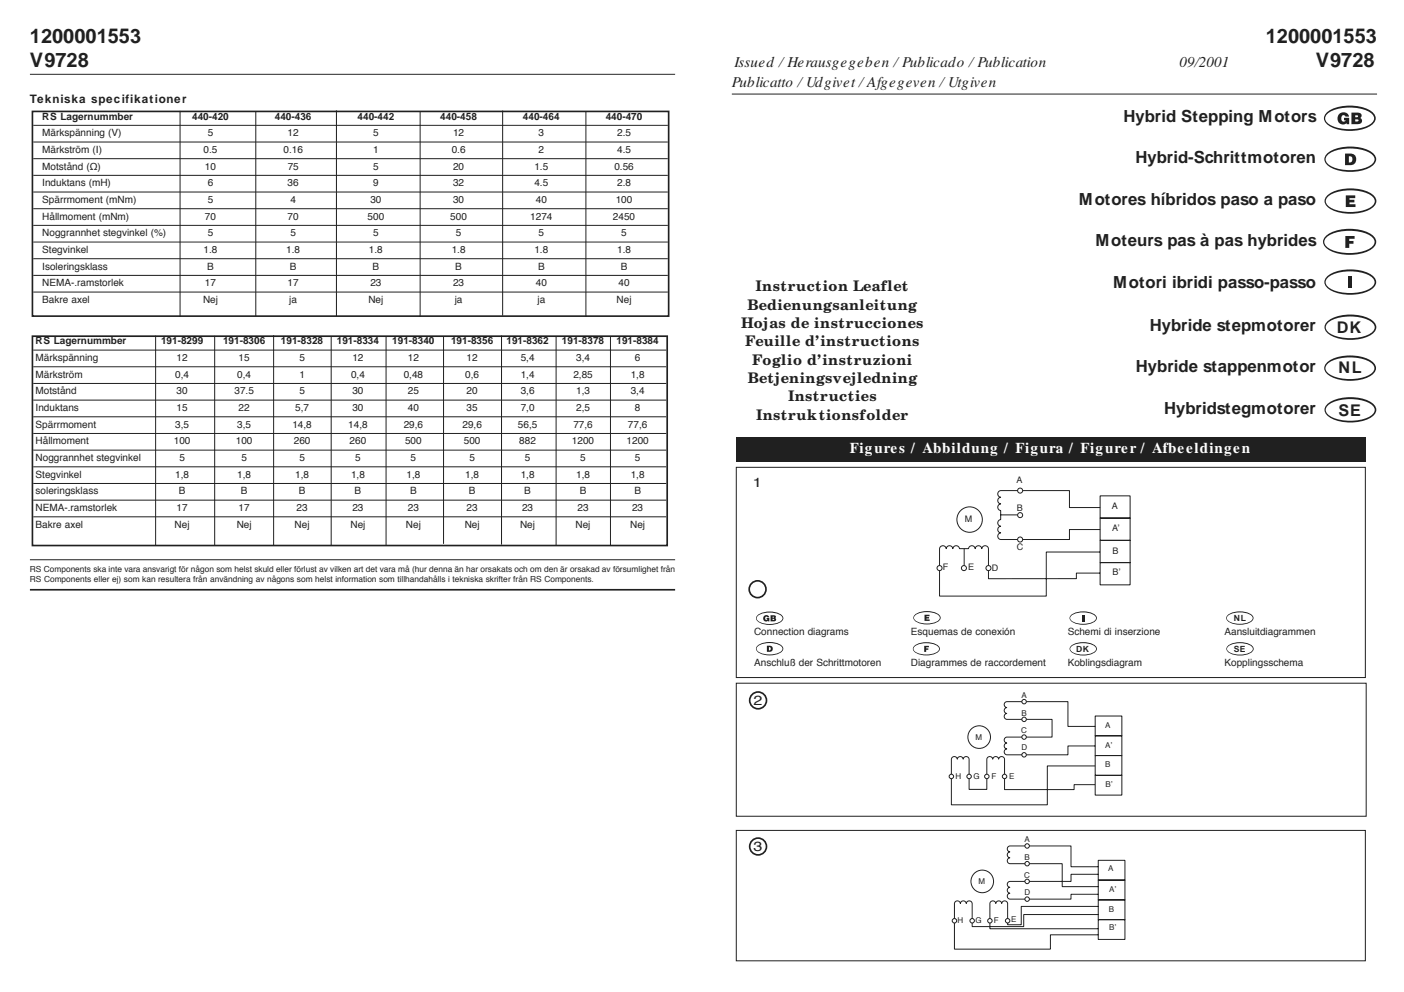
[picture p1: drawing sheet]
<svg xmlns="http://www.w3.org/2000/svg" width="297mm" height="210mm" viewBox="0 0 297 210" stroke-linecap="round" stroke-linejoin="round" font-family="sans-serif">
<g fill="none" stroke="#231f20" stroke-width=".21">
<path d="M6.3 15.7h136.5M154.8 19.9h136.5M7 26.5h134.3M7 30h134.3M7 33.6h134.3M7 37.1h134.3M7 40.6h134.3M7 44.2h134.3M7 47.7h134.3M7 51.2h134.3M7 54.7h134.3M7 58.3h134.3"/>
<path d="M7 74.1h134M7 77.6h134M7 61.8h134.3M7 81.1h134M7 84.7h134M7 88.2h134M7 91.7h134M7 95.2h134M7 98.8h134M6.3 118.4h136.5M7 102.3h134M7 105.8h134"/>
<path d="M7 109.4h134M232.4 194.6h5.6v4.2h-5.6zM232.4 190.4h5.6v4.2h-5.6zM232.4 186.2h5.6v4.2h-5.6zM232.4 182h5.6v4.2h-5.6zM232.4 193.5h-15.8v2.6h-10.9v-4.9a.63 .63 0 0 0-.6-.6 .63 .63 0 0 0-.7 .6 .63 .63 0 0 0-.6-.6 .63 .63 0 0 0-.6 .6 .63 .63 0 0 0-.6-.6 .63 .63 0 0 0-.7 .6v9.6h20.3v-3h10.2M232.4 191.8h-16.3v3.9h-2.9v-4.5a.63 .63 0 0 0-.6-.6 .63 .63 0 0 0-.7 .6 .63 .63 0 0 0-.6-.6 .63 .63 0 0 0-.6 .6 .63 .63 0 0 0-.6-.6 .63 .63 0 0 0-.7 .6v5.3h23M232.4 183.4h-5.8v-4.4h-12.9a.63 .63 0 0 0-.6 .6 .63 .63 0 0 0 .6 .7 .63 .63 0 0 0-.6 .6 .63 .63 0 0 0 .6 .6 .63 .63 0 0 0-.6 .6 .63 .63 0 0 0 .6 .7h11v4.8h7.7M232.4 185h-5.8v1.5h-12.9a.63 .63 0 0 0-.6 .6 .63 .63 0 0 0 .6 .7 .63 .63 0 0 0-.6 .6 .63 .63 0 0 0 .6 .6 .63 .63 0 0 0-.6 .6 .63 .63 0 0 0 .6 .7h12.9v-1.1h5.8"/>
</g>
<path d="M6.9 23.6h134.6v43.3h-134.6zM6.9 71.1h134.3v44.3h-134.3zM6.3 124.8h136.5" fill="none" stroke="#231f20" stroke-width=".35"/>
<circle cx="217.3" cy="190.3" r=".47" fill="#fff"/>
<circle cx="217.3" cy="190.3" r=".47" fill="none" stroke="#231f20" stroke-width=".21"/>
<circle cx="217.3" cy="186.5" r=".47" fill="#fff"/>
<circle cx="217.3" cy="186.5" r=".47" fill="none" stroke="#231f20" stroke-width=".21"/>
<circle cx="217.3" cy="182.8" r=".47" fill="#fff"/>
<circle cx="217.3" cy="182.8" r=".47" fill="none" stroke="#231f20" stroke-width=".21"/>
<circle cx="217.3" cy="179" r=".47" fill="#fff"/>
<circle cx="217.3" cy="179" r=".47" fill="none" stroke="#231f20" stroke-width=".21"/>
<circle cx="201.9" cy="194.8" r=".47" fill="#fff"/>
<circle cx="201.9" cy="194.8" r=".47" fill="none" stroke="#231f20" stroke-width=".21"/>
<circle cx="205.7" cy="194.8" r=".47" fill="#fff"/>
<circle cx="205.7" cy="194.8" r=".47" fill="none" stroke="#231f20" stroke-width=".21"/>
<circle cx="209.4" cy="194.8" r=".47" fill="#fff"/>
<circle cx="209.4" cy="194.8" r=".47" fill="none" stroke="#231f20" stroke-width=".21"/>
<circle cx="213.2" cy="194.8" r=".47" fill="#fff"/>
<circle cx="213.2" cy="194.8" r=".47" fill="none" stroke="#231f20" stroke-width=".21"/>
<circle cx="207.8" cy="186.5" r="2.39" fill="#fff"/>
<g fill="none" stroke="#231f20" stroke-width=".21">
<path d="M231.7 159.9h5.6v4.2h-5.6zM231.7 155.7h5.6v4.2h-5.6zM231.7 151.5h5.6v4.2h-5.6zM231.7 153.7h-5.8v-5.2h-12.9a.63 .63 0 0 0-.5 .6 .63 .63 0 0 0 .5 .6 .63 .63 0 0 0-.5 .6 .63 .63 0 0 0 .5 .7 .63 .63 0 0 0-.5 .6 .63 .63 0 0 0 .5 .6h9.6v3.8h-9.6a.63 .63 0 0 0-.5 .6 .63 .63 0 0 0 .5 .6 .63 .63 0 0 0-.5 .6 .63 .63 0 0 0 .5 .7 .63 .63 0 0 0-.5 .6 .63 .63 0 0 0 .5 .6h12.9v-1.9h5.8M155.8 175.7h133.1v27.6h-133.1zM231.7 164.1h5.6v4.1h-5.6z"/>
<circle cx="207.8" cy="186.5" r="2.39"/>
</g>
<circle cx="216.7" cy="159.7" r=".47" fill="#fff"/>
<circle cx="216.7" cy="159.7" r=".47" fill="none" stroke="#231f20" stroke-width=".21"/>
<circle cx="216.7" cy="156" r=".47" fill="#fff"/>
<circle cx="216.7" cy="156" r=".47" fill="none" stroke="#231f20" stroke-width=".21"/>
<circle cx="216.7" cy="152.2" r=".47" fill="#fff"/>
<circle cx="216.7" cy="152.2" r=".47" fill="none" stroke="#231f20" stroke-width=".21"/>
<circle cx="216.7" cy="148.5" r=".47" fill="#fff"/>
<g fill="none" stroke="#231f20" stroke-width=".21">
<path d="M231.7 162.1h-10.1v8.2h-20.3v-9.7a.63 .63 0 0 1 .6-.5 .63 .63 0 0 1 .6 .5 .63 .63 0 0 1 .7-.5 .63 .63 0 0 1 .6 .5 .63 .63 0 0 1 .6-.5 .63 .63 0 0 1 .6 .5v6.4h3.8v-6.4a.63 .63 0 0 1 .6-.5 .63 .63 0 0 1 .6 .5 .63 .63 0 0 1 .7-.5 .63 .63 0 0 1 .6 .5 .63 .63 0 0 1 .6-.5 .63 .63 0 0 1 .6 .5v6.5h14.7v-1.1h4.5"/>
<circle cx="216.7" cy="148.5" r=".47"/>
</g>
<circle cx="201.3" cy="164.3" r=".47" fill="#fff"/>
<circle cx="201.3" cy="164.3" r=".47" fill="none" stroke="#231f20" stroke-width=".21"/>
<circle cx="205" cy="164.3" r=".47" fill="#fff"/>
<circle cx="205" cy="164.3" r=".47" fill="none" stroke="#231f20" stroke-width=".21"/>
<circle cx="208.8" cy="164.3" r=".47" fill="#fff"/>
<circle cx="208.8" cy="164.3" r=".47" fill="none" stroke="#231f20" stroke-width=".21"/>
<circle cx="212.5" cy="164.3" r=".47" fill="#fff"/>
<circle cx="212.5" cy="164.3" r=".47" fill="none" stroke="#231f20" stroke-width=".21"/>
<circle cx="207.2" cy="156" r="2.39" fill="#fff"/>
<g fill="none" stroke="#231f20" stroke-width=".21">
<path d="M211.7 109h4.1M232.7 119h6.4v4.8h-6.4zM232.7 114.3h6.4v4.7h-6.4zM232.7 109.6h6.4v4.7h-6.4zM232.7 104.9h6.4v4.7h-6.4zM232.7 116.8h-11.3v9.3h-22.6v-10a.71 .71 0 0 1 .7-.6 .71 .71 0 0 1 .7 .6 .71 .71 0 0 1 .7-.6 .71 .71 0 0 1 .7 .6 .71 .71 0 0 1 .7-.6 .71 .71 0 0 1 .7 .6h1.9a.71 .71 0 0 1 .7-.6 .71 .71 0 0 1 .7 .6 .71 .71 0 0 1 .7-.6 .71 .71 0 0 1 .7 .6 .71 .71 0 0 1 .7-.6 .71 .71 0 0 1 .7 .6v6.4l18.6-.1v-1.1h5M232.7 107.4h-6.4v-3.6h-14.6a.71 .71 0 0 0-.6 .7 .71 .71 0 0 0 .6 .7 .71 .71 0 0 0-.6 .7 .71 .71 0 0 0 .6 .7 .71 .71 0 0 0-.6 .7 .71 .71 0 0 0 .6 .7v1.9a.71 .71 0 0 0-.6 .7 .71 .71 0 0 0 .6 .7 .71 .71 0 0 0-.6 .8 .71 .71 0 0 0 .6 .7 .71 .71 0 0 0-.6 .7 .71 .71 0 0 0 .6 .7h14.6v-2.2h6.4M155.8 144.6h133.2v28.1h-133.2z"/>
<circle cx="207.2" cy="156" r="2.39"/>
</g>
<circle cx="215.8" cy="114.2" r=".53" fill="#fff"/>
<circle cx="215.8" cy="114.2" r=".53" fill="none" stroke="#231f20" stroke-width=".21"/>
<circle cx="215.8" cy="103.8" r=".53" fill="#fff"/>
<circle cx="215.8" cy="103.8" r=".53" fill="none" stroke="#231f20" stroke-width=".21"/>
<circle cx="205.1" cy="109.9" r="2.69" fill="#fff"/>
<circle cx="205.1" cy="109.9" r="2.69" fill="none" stroke="#231f20" stroke-width=".21"/>
<circle cx="215.8" cy="109" r=".53" fill="#fff"/>
<g fill="none" stroke="#231f20" stroke-width=".21">
<path d="M204 116.1v4.1"/>
<circle cx="215.8" cy="109" r=".53"/>
</g>
<circle cx="198.8" cy="120.2" r=".53" fill="#fff"/>
<circle cx="198.8" cy="120.2" r=".53" fill="none" stroke="#231f20" stroke-width=".21"/>
<circle cx="209.1" cy="120.2" r=".53" fill="#fff"/>
<circle cx="209.1" cy="120.2" r=".53" fill="none" stroke="#231f20" stroke-width=".21"/>
<circle cx="203.9" cy="120.2" r=".53" fill="#fff"/>
<g fill="none" stroke="#231f20" stroke-width=".21">
<path d="M155.8 98.9h133.1v44.5h-133.1z"/>
<circle cx="203.9" cy="120.2" r=".53"/>
</g>
<path d="M155.7 92.6h133.1v5.1h-133.1z" fill="#231f20"/>
<path d="M279.8 22h11.5v6h-11.5z" fill="#fff"/>
<path d="M280.8 23.7a9.1 9.1 0 0 1 9.5 0 1.71 1.71 0 0 1 .7 1.7 1.71 1.71 0 0 1-1.2 1.3 9.4 9.4 0 0 1-9-.3 1.6 1.6 0 0 1 0-2.7z" fill="#231f20"/>
<path d="M280.8 24.2a8.7 8.7 0 0 1 7.6-1.1 2.84 2.84 0 0 1 2.3 1.9 2.08 2.08 0 0 1-1.5 1.7 9.9 9.9 0 0 1-8-.4 1.34 1.34 0 0 1-.4-2.1z" fill="#fff"/>
<path d="M283.5 24a1.23 1.23 0 0 1 1.9 .7h-.7a.43 .43 0 0 0-.5-.3 .43 .43 0 0 0-.4 .4v.3a.5 .5 0 0 0 .3 .6 .5 .5 0 0 0 .6-.2h-.4v-.6h1.1v1.4h-.5v-.3a1.23 1.23 0 0 1-1.7 0 1.23 1.23 0 0 1 0-1.7z" fill="#231f20"/>
<path d="M286.7 25.3h.7v.3l-.7 .1zM286.7 24.4h.5l.1 .2v.2h-.6zM285.9 23.8v2.5a2.11 2.11 0 0 0 2.2-.4 .62 .62 0 0 0-.3-.9 .6 .6 0 0 0 .3-.7 .6 .6 0 0 0-.6-.4z" fill-rule="evenodd" fill="#231f20"/>
<g fill="#fff">
<path d="M198.8 21.2h80v7.5h-80z"/>
<path d="M279.8 30.6h11.5v6h-11.5z"/>
</g>
<path d="M280.9 32.3a9.1 9.1 0 0 1 9.5 0 1.72 1.72 0 0 1 .7 1.8 1.72 1.72 0 0 1-1.2 1.3 9.4 9.4 0 0 1-9-.4 1.6 1.6 0 0 1 0-2.7z" fill="#231f20"/>
<path d="M280.9 32.8a8.7 8.7 0 0 1 7.6-1 2.84 2.84 0 0 1 2.3 1.9 2.08 2.08 0 0 1-1.5 1.6 10 10 0 0 1-8-.3 1.34 1.34 0 0 1-.4-2.2z" fill="#fff"/>
<path d="M285.4 33.1a.66 .66 0 0 1 .7 .6 .66 .66 0 0 1-.7 .7zM284.6 32.5v2.4a1.85 1.85 0 0 0 2.3-.7 1.18 1.18 0 0 0-1.3-1.7z" fill-rule="evenodd" fill="#231f20"/>
<path d="M279.8 39.5h11.5v6h-11.5z" fill="#fff"/>
<path d="M281 41.2a9.1 9.1 0 0 1 9.4 0 1.72 1.72 0 0 1 .8 1.7 1.72 1.72 0 0 1-1.3 1.4 9.4 9.4 0 0 1-8.9-.4 1.6 1.6 0 0 1 0-2.7z" fill="#231f20"/>
<path d="M280.9 41.7a8.7 8.7 0 0 1 7.7-1 2.84 2.84 0 0 1 2.3 1.9 2.08 2.08 0 0 1-1.6 1.6 10 10 0 0 1-7.9-.4 1.34 1.34 0 0 1-.5-2.1z" fill="#fff"/>
<path d="M284.7 41.3h2v.6h-1.2v.4h1v.5h-1v.4h1.3v.6h-2.1z" fill="#231f20"/>
<path d="M279.8 48.1h11.5v6h-11.5z" fill="#fff"/>
<path d="M280.7 49.8a9.3 9.3 0 0 1 9.7 0 1.64 1.64 0 0 1 0 2.8 9.3 9.3 0 0 1-9.7 0 1.64 1.64 0 0 1 0-2.8z" fill="#231f20"/>
<path d="M280.6 50.3a9 9 0 0 1 7.9-1.1 2.92 2.92 0 0 1 2.3 2 2.14 2.14 0 0 1-1.5 1.7 10.2 10.2 0 0 1-8.2-.4 1.37 1.37 0 0 1-.5-2.2z" fill="#fff"/>
<path d="M284.6 49.9h2v.6h-1.1v.5h.9v.6h-.9v.9h-.9z" fill="#231f20"/>
<path d="M279.8 57h11.5v6h-11.5z" fill="#fff"/>
<path d="M280.9 58.3a9.1 9.1 0 0 1 9.5 0 1.72 1.72 0 0 1 .7 1.8 1.72 1.72 0 0 1-1.2 1.3 9.4 9.4 0 0 1-9-.4 1.6 1.6 0 0 1 0-2.7z" fill="#231f20"/>
<path d="M280.9 58.8a8.7 8.7 0 0 1 7.6-1 2.84 2.84 0 0 1 2.3 1.9 2.08 2.08 0 0 1-1.5 1.6 10 10 0 0 1-8-.3 1.34 1.34 0 0 1-.4-2.2z" fill="#fff"/>
<path d="M285.3 58.5h.8v2.4h-.8z" fill="#231f20"/>
<path d="M279.8 66.1h11.5v6h-11.5z" fill="#fff"/>
<path d="M281 67.9a9.1 9.1 0 0 1 9.4 0 1.72 1.72 0 0 1 .8 1.7 1.72 1.72 0 0 1-1.3 1.4 9.4 9.4 0 0 1-8.9-.4 1.6 1.6 0 0 1 0-2.7z" fill="#231f20"/>
<g fill="#fff">
<path d="M280.9 68.4a8.7 8.7 0 0 1 7.7-1 2.84 2.84 0 0 1 2.2 1.9 2.08 2.08 0 0 1-1.5 1.6 10 10 0 0 1-7.9-.4 1.34 1.34 0 0 1-.5-2.1z"/>
<path d="M279.8 74.8h11.5v6h-11.5z"/>
</g>
<path d="M280.9 76.5a9.1 9.1 0 0 1 9.5 0 1.72 1.72 0 0 1 .7 1.8 1.72 1.72 0 0 1-1.3 1.3 9.4 9.4 0 0 1-8.9-.3 1.6 1.6 0 0 1 0-2.8z" fill="#231f20"/>
<g fill="#fff">
<path d="M280.8 77a8.7 8.7 0 0 1 7.7-1 2.84 2.84 0 0 1 2.3 1.9 2.08 2.08 0 0 1-1.5 1.6 10 10 0 0 1-8-.3 1.34 1.34 0 0 1-.5-2.2z"/>
<path d="M279.8 83.6h11.5v6h-11.5z"/>
</g>
<path d="M281 85.4a9.1 9.1 0 0 1 9.4 0 1.72 1.72 0 0 1 .8 1.7 1.72 1.72 0 0 1-1.3 1.3 9.4 9.4 0 0 1-8.9-.3 1.6 1.6 0 0 1 0-2.7z" fill="#231f20"/>
<path d="M280.9 85.8a8.7 8.7 0 0 1 7.7-1 2.84 2.84 0 0 1 2.2 1.9 2.08 2.08 0 0 1-1.5 1.7 10 10 0 0 1-7.9-.4 1.34 1.34 0 0 1-.5-2.2z" fill="#fff"/>
<g fill="none" stroke="#231f20" stroke-width=".71" stroke-linecap="butt">
<circle cx="160.3" cy="124.7" r="1.95"/>
<circle cx="160.4" cy="148.2" r="1.96"/>
<circle cx="160.4" cy="179.1" r="1.96"/>
</g>
<path d="M259.4 135.6h5.9v3.3h-5.9z" fill="#fff"/>
<path d="M259.9 136.6a4.8 4.8 0 0 1 4.9 0 .95 .95 0 0 1 .4 1 .95 .95 0 0 1-.8 .7 4.4 4.4 0 0 1-4.8-.6l-.1-.4z" fill="#231f20"/>
<g fill="#fff">
<path d="M260 136.7a4.6 4.6 0 0 1 5 .3 .86 .86 0 0 1-.7 1.2 4.5 4.5 0 0 1-4.6-.6l-.1-.3z"/>
<path d="M259.4 129.2h5.9v3.2h-5.9z"/>
</g>
<path d="M259.8 130.1a4.8 4.8 0 0 1 5 0 .95 .95 0 0 1 .4 1 .95 .95 0 0 1-.8 .7 4.4 4.4 0 0 1-4.9-.6l-.1-.4z" fill="#231f20"/>
<g fill="#fff">
<path d="M259.9 130.2a4.6 4.6 0 0 1 5 .3 .86 .86 0 0 1-.7 1.1 4.5 4.5 0 0 1-4.5-.5l-.1-.3z"/>
<path d="M226.2 135.6h5.9v3.3h-5.9z"/>
</g>
<path d="M226.7 136.6a4.8 4.8 0 0 1 5 0 .95 .95 0 0 1 .3 1 .95 .95 0 0 1-.8 .7 4.4 4.4 0 0 1-4.8-.6l-.1-.4z" fill="#231f20"/>
<g fill="#fff">
<path d="M226.8 136.7a4.6 4.6 0 0 1 5 .3 .86 .86 0 0 1-.7 1.2 4.5 4.5 0 0 1-4.6-.6l-.1-.3z"/>
<path d="M226.2 129.2h5.9v3.2h-5.9z"/>
</g>
<path d="M226.7 130.1a4.8 4.8 0 0 1 5 0 .95 .95 0 0 1 .3 1 .95 .95 0 0 1-.8 .7 4.4 4.4 0 0 1-4.8-.6l-.1-.4z" fill="#231f20"/>
<path d="M226.8 130.2a4.6 4.6 0 0 1 5 .3 .86 .86 0 0 1-.7 1.1 4.5 4.5 0 0 1-4.6-.5l-.1-.3z" fill="#fff"/>
<g fill="#231f20">
<path d="M229 130.1h.4v1.3h-.4z"/>
<path d="M193.5 136.6a4.8 4.8 0 0 1 5 0 .94 .94 0 0 1 .3 1 .94 .94 0 0 1-.8 .7 4.4 4.4 0 0 1-4.8-.6l-.1-.4z"/>
</g>
<path d="M193.6 136.7a4.6 4.6 0 0 1 5 .3 .85 .85 0 0 1-.7 1.1 4.5 4.5 0 0 1-4.5-.5l-.1-.3z" fill="#fff"/>
<g fill="#231f20">
<path d="M195.5 136.7h1v.3h-.6v.2h.5v.3h-.5v.4h-.4z"/>
<path d="M193.6 130a4.8 4.8 0 0 1 5 0 .95 .95 0 0 1 .4 1 .95 .95 0 0 1-.8 .7 4.4 4.4 0 0 1-4.9-.6l-.1-.4z"/>
</g>
<path d="M193.7 130.1a4.6 4.6 0 0 1 5 .3 .86 .86 0 0 1-.7 1.2 4.5 4.5 0 0 1-4.5-.6l-.1-.3z" fill="#fff"/>
<g fill="#231f20">
<path d="M195.6 130.1h1.1v.3h-.7v.2h.6v.3h-.6v.2h.7v.3h-1.1z"/>
<path d="M160.3 136.5a4.8 4.8 0 0 1 5 0 .95 .95 0 0 1 .4 1.1 .95 .95 0 0 1-.8 .7 4.4 4.4 0 0 1-4.9-.7l-.1-.3z"/>
</g>
<path d="M160.4 136.7a4.6 4.6 0 0 1 5 .3 .86 .86 0 0 1-.7 1.1 4.5 4.5 0 0 1-4.5-.5l-.1-.3z" fill="#fff"/>
<path d="M162.7 136.9a.35 .35 0 0 1 .4 .4 .35 .35 0 0 1-.4 .3zM162.2 136.6v1.3a.97 .97 0 0 0 1.2-.3 .64 .64 0 0 0-.6-1z" fill-rule="evenodd" fill="#231f20"/>
<path d="M160.3 130.1a4.8 4.8 0 0 1 5 0 .95 .95 0 0 1 .4 1 .95 .95 0 0 1-.8 .7 4.4 4.4 0 0 1-4.8-.6l-.2-.4z" fill="#231f20"/>
<path d="M160.5 130.2a4.6 4.6 0 0 1 5 .3 .86 .86 0 0 1-.7 1.2 4.5 4.5 0 0 1-4.6-.6l-.1-.3z" fill="#fff"/>
<path d="M161.6 130.3a.67 .67 0 0 1 1.2 .3l-.5-.1a.33 .33 0 0 0-.4 .3 .33 .33 0 0 0 .4 .4l.1-.2h-.2v-.2h.6v.7h-.3v-.1a.66 .66 0 0 1-.9-.1 .66 .66 0 0 1 0-1z" fill="#231f20"/>
<path d="M163.4 130.9l.4 .2-.4 .1zM163.4 130.5l.4 .1-.4 .1zM163 130.2v1.3l1.1-.2 .1-.2-.2-.3 .2-.3-.1-.2z" fill-rule="evenodd" fill="#231f20"/>
<g fill="none" stroke="#231f20" stroke-width=".21">
<path d="M38.1 23.5v43.5M54.1 23.5v43.4M71.2 23.4v43.5M88.9 23.5v43.5M106.3 23.4v43.4M124 23.5v43.5M32.9 71v44.5M45.4 71v44.4M57.9 70.9v44.6M70.1 71.2v44.2M81.7 71.2v44.2M93.8 71.2v43.9"/>
<path d="M106.1 71v44.2M117.7 71.2v44.2M129.2 71.2v44.2"/>
</g>
<g font-size="4.2" fill="#231f20">
<text x="6.3" y="9.1">1200001553</text>
<text x="267.8" y="9.1">1200001553</text>
<text x="6.3" y="14.1">V9728</text>
<text x="278.4" y="14.1">V9728</text>
</g>
<g font-size="3.5" fill="#231f20">
<text x="237.7" y="25.9">Hybrid Stepping Motors</text>
<text x="240.2" y="34.6">Hybrid-Schrittmotoren</text>
<text x="228.3" y="43.4">Motores híbridos paso a paso</text>
<text x="231.8" y="52.1">Moteurs pas à pas hybrides</text>
<text x="235.5" y="60.9">Motori ibridi passo-passo</text>
<text x="243.3" y="70">Hybride stepmotorer</text>
<text x="240.3" y="78.8">Hybride stappenmotor</text>
<text x="246.3" y="87.5">Hybridstegmotorer</text>
</g>
<g font-size="3.4" fill="#231f20">
<text x="282.9" y="70.4">DK</text>
<text x="283.2" y="79">NL</text>
<text x="283.2" y="87.9">SE</text>
</g>
<g font-size="3.2" fill="#231f20">
<text x="155.4" y="14.1">Issued / Herausgegeben / Publicado / Publication</text>
<text x="249.5" y="14.1">09/2001</text>
<text x="154.8" y="18.3">Publicatto / Udgivet / Afgegeven / Utgiven</text>
</g>
<text font-size="3.2" fill="#fff" x="179.8" y="95.9">Figures / Abbildung / Figura / Figurer / Afbeeldingen</text>
<g font-size="3.1" fill="#231f20">
<text x="158.2" y="65.5">Bedienungsanleitung</text>
<text x="159.9" y="61.6">Instruction Leaflet</text>
<text x="156.8" y="69.4">Hojas de instrucciones</text>
<text x="157.6" y="73.3">Feuille d’instructions</text>
<text x="159.2" y="77.1">Foglio d’instruzioni</text>
<text x="158.2" y="81">Betjeningsvejledning</text>
<text x="160" y="88.8">Instruktionsfolder</text>
<text x="166.7" y="84.9">Instructies</text>
</g>
<g font-size="2.8" fill="#231f20">
<text x="159.3" y="103.2">1</text>
<text x="159.4" y="149.2">2</text>
<text x="159.4" y="180.1">3</text>
</g>
<text font-size="2.5" fill="#231f20" x="6.3" y="21.9">Tekniska specifikationer</text>
<g font-size="2.1" fill="#231f20">
<text x="9" y="25.3">RS Lagernummber</text>
<text x="9" y="28.8">Märkspänning (V)</text>
<text x="40.7" y="25.3">440-420</text>
<text x="43.9" y="28.8">5</text>
<text x="58.2" y="25.3">440-436</text>
<text x="60.9" y="28.8">12</text>
<text x="75.6" y="25.3">440-442</text>
<text x="78.9" y="28.8">5</text>
<text x="93.1" y="25.3">440-458</text>
<text x="95.9" y="28.8">12</text>
<text x="110.6" y="25.3">440-464</text>
<text x="113.9" y="28.8">3</text>
<text x="128.1" y="25.3">440-470</text>
<text x="130.6" y="28.8">2.5</text>
<text x="9" y="32.4">Märkström (I)</text>
<text x="9" y="35.9">Motstånd (Ω)</text>
<text x="43.1" y="32.4">0.5</text>
<text x="43.4" y="35.9">10</text>
<text x="60" y="32.4">0.16</text>
<text x="60.9" y="35.9">75</text>
<text x="78.9" y="35.9">5</text>
<text x="78.9" y="32.4">1</text>
<text x="95.6" y="32.4">0.6</text>
<text x="95.9" y="35.9">20</text>
<text x="113.1" y="35.9">1.5</text>
<text x="113.9" y="32.4">2</text>
<text x="130" y="35.9">0.56</text>
<text x="130.6" y="32.4">4.5</text>
<text x="9" y="39.4">Induktans (mH)</text>
<text x="43.9" y="39.4">6</text>
<text x="60.9" y="39.4">36</text>
<text x="78.9" y="39.4">9</text>
<text x="95.9" y="39.4">32</text>
<text x="113.1" y="39.4">4.5</text>
<text x="130.6" y="39.4">2.8</text>
<text x="9" y="42.9">Spärrmoment (mNm)</text>
<text x="9" y="46.5">Hållmoment (mNm)</text>
<text x="43.4" y="46.5">70</text>
<text x="43.9" y="42.9">5</text>
<text x="60.9" y="46.5">70</text>
<text x="61.4" y="42.9">4</text>
<text x="77.8" y="46.5">500</text>
<text x="78.4" y="42.9">30</text>
<text x="95.3" y="46.5">500</text>
<text x="95.9" y="42.9">30</text>
<text x="112.2" y="46.5">1274</text>
<text x="113.4" y="42.9">40</text>
<text x="129.7" y="46.5">2450</text>
<text x="130.3" y="42.9">100</text>
<text x="9" y="50">Noggrannhet stegvinkel (%)</text>
<text x="9" y="53.5">Stegvinkel</text>
<text x="43.1" y="53.5">1.8</text>
<text x="44" y="50">5</text>
<text x="60.6" y="53.5">1.8</text>
<text x="61.5" y="50">5</text>
<text x="78.1" y="53.5">1.8</text>
<text x="79" y="50">5</text>
<text x="95.6" y="53.5">1.8</text>
<text x="96.4" y="50">5</text>
<text x="113.1" y="53.5">1.8</text>
<text x="113.9" y="50">5</text>
<text x="130.6" y="53.5">1.8</text>
<text x="131.4" y="50">5</text>
<text x="9" y="57">Isoleringsklass</text>
<text x="43.8" y="57">B</text>
<text x="61.3" y="57">B</text>
<text x="78.8" y="57">B</text>
<text x="96.3" y="57">B</text>
<text x="113.8" y="57">B</text>
<text x="131.3" y="57">B</text>
<text x="9" y="60.6">NEMA-.ramstorlek</text>
<text x="9" y="64.1">Bakre axel</text>
<text x="42.9" y="64.1">Nej</text>
<text x="43.4" y="60.6">17</text>
<text x="60.9" y="60.6">17</text>
<text x="61.2" y="64.1">ja</text>
<text x="77.9" y="64.1">Nej</text>
<text x="78.4" y="60.6">23</text>
<text x="95.9" y="60.6">23</text>
<text x="96.2" y="64.1">ja</text>
<text x="113.4" y="60.6">40</text>
<text x="113.7" y="64.1">ja</text>
<text x="130.4" y="64.1">Nej</text>
<text x="130.9" y="60.6">40</text>
<text x="7.5" y="72.9">RS Lagernummber</text>
<text x="7.5" y="76.4">Märkspänning</text>
<text x="34.1" y="72.9">191-8299</text>
<text x="37.4" y="76.4">12</text>
<text x="47.2" y="72.9">191-8306</text>
<text x="50.5" y="76.4">15</text>
<text x="59.4" y="72.9">191-8328</text>
<text x="63.3" y="76.4">5</text>
<text x="71.3" y="72.9">191-8334</text>
<text x="74.6" y="76.4">12</text>
<text x="83" y="72.9">191-8340</text>
<text x="86.3" y="76.4">12</text>
<text x="95.4" y="72.9">191-8356</text>
<text x="98.7" y="76.4">12</text>
<text x="107.1" y="72.9">191-8362</text>
<text x="110.2" y="76.4">5,4</text>
<text x="118.9" y="72.9">191-8378</text>
<text x="121.9" y="76.4">3,4</text>
<text x="130.4" y="72.9">191-8384</text>
<text x="134.3" y="76.4">6</text>
<text x="7.5" y="79.9">Märkström</text>
<text x="7.5" y="83.4">Motstånd</text>
<text x="37.1" y="79.9">0,4</text>
<text x="37.4" y="83.4">30</text>
<text x="49.6" y="83.4">37.5</text>
<text x="50.2" y="79.9">0,4</text>
<text x="63.3" y="83.4">5</text>
<text x="63.3" y="79.9">1</text>
<text x="74.3" y="79.9">0,4</text>
<text x="74.6" y="83.4">30</text>
<text x="85.4" y="79.9">0,48</text>
<text x="86.3" y="83.4">25</text>
<text x="98.4" y="79.9">0,6</text>
<text x="98.7" y="83.4">20</text>
<text x="110.2" y="83.4">3,6</text>
<text x="110.2" y="79.9">1,4</text>
<text x="121.3" y="79.9">2,85</text>
<text x="121.9" y="83.4">1,3</text>
<text x="133.4" y="83.4">3,4</text>
<text x="133.4" y="79.9">1,8</text>
<text x="7.5" y="87">Induktans</text>
<text x="37.4" y="87">15</text>
<text x="50.5" y="87">22</text>
<text x="62.4" y="87">5,7</text>
<text x="74.6" y="87">30</text>
<text x="86.3" y="87">40</text>
<text x="98.7" y="87">35</text>
<text x="110.2" y="87">7,0</text>
<text x="121.9" y="87">2,5</text>
<text x="134.3" y="87">8</text>
<text x="7.5" y="90.5">Spärrmoment</text>
<text x="7.5" y="94">Hållmoment</text>
<text x="36.8" y="94">100</text>
<text x="37.1" y="90.5">3,5</text>
<text x="49.9" y="94">100</text>
<text x="50.2" y="90.5">3,5</text>
<text x="61.9" y="90.5">14,8</text>
<text x="62.2" y="94">260</text>
<text x="73.7" y="90.5">14,8</text>
<text x="74" y="94">260</text>
<text x="85.4" y="90.5">29,6</text>
<text x="85.7" y="94">500</text>
<text x="97.8" y="90.5">29,6</text>
<text x="98.1" y="94">500</text>
<text x="109.6" y="90.5">56,5</text>
<text x="109.9" y="94">882</text>
<text x="121" y="94">1200</text>
<text x="121.3" y="90.5">77,6</text>
<text x="132.6" y="94">1200</text>
<text x="132.9" y="90.5">77,6</text>
<text x="7.5" y="97.5">Noggrannhet stegvinkel</text>
<text x="7.5" y="101.1">Stegvinkel</text>
<text x="37.1" y="101.1">1,8</text>
<text x="37.9" y="97.5">5</text>
<text x="50.2" y="101.1">1,8</text>
<text x="51.1" y="97.5">5</text>
<text x="62.5" y="101.1">1,8</text>
<text x="63.3" y="97.5">5</text>
<text x="74.3" y="101.1">1,8</text>
<text x="75.1" y="97.5">5</text>
<text x="86" y="101.1">1,8</text>
<text x="86.9" y="97.5">5</text>
<text x="98.4" y="101.1">1,8</text>
<text x="99.3" y="97.5">5</text>
<text x="110.2" y="101.1">1,8</text>
<text x="111" y="97.5">5</text>
<text x="121.9" y="101.1">1,8</text>
<text x="122.8" y="97.5">5</text>
<text x="133.4" y="101.1">1,8</text>
<text x="134.3" y="97.5">5</text>
<text x="7.5" y="104.6">soleringsklass</text>
<text x="37.8" y="104.6">B</text>
<text x="51" y="104.6">B</text>
<text x="63.2" y="104.6">B</text>
<text x="75" y="104.6">B</text>
<text x="86.8" y="104.6">B</text>
<text x="99.2" y="104.6">B</text>
<text x="110.9" y="104.6">B</text>
<text x="122.7" y="104.6">B</text>
<text x="134.2" y="104.6">B</text>
<text x="7.5" y="108.1">NEMA-.ramstorlek</text>
<text x="7.5" y="111.7">Bakre axel</text>
<text x="36.9" y="111.7">Nej</text>
<text x="37.4" y="108.1">17</text>
<text x="50.1" y="111.7">Nej</text>
<text x="50.5" y="108.1">17</text>
<text x="62.3" y="111.7">Nej</text>
<text x="62.7" y="108.1">23</text>
<text x="74.1" y="111.7">Nej</text>
<text x="74.6" y="108.1">23</text>
<text x="85.9" y="111.7">Nej</text>
<text x="86.3" y="108.1">23</text>
<text x="98.3" y="111.7">Nej</text>
<text x="98.7" y="108.1">23</text>
<text x="110" y="111.7">Nej</text>
<text x="110.4" y="108.1">23</text>
<text x="121.8" y="111.7">Nej</text>
<text x="122.2" y="108.1">23</text>
<text x="133.3" y="111.7">Nej</text>
<text x="133.7" y="108.1">23</text>
<text x="159.5" y="134.3">Connection diagrams</text>
<text x="192.7" y="134.3">Esquemas de conexión</text>
<text x="225.9" y="134.3">Schemi di inserzione</text>
<text x="259.1" y="134.3">Aansluitdiagrammen</text>
<text x="159.5" y="141">Anschluß der Schrittmotoren</text>
<text x="192.7" y="141">Diagrammes de raccordement</text>
<text x="225.9" y="141">Koblingsdiagram</text>
<text x="259.1" y="141">Kopplingsschema</text>
</g>
<g font-size="1.9" fill="#231f20">
<text x="215.1" y="102.3">A</text>
<text x="235.2" y="107.6">A</text>
<text x="204.1" y="110.5">M</text>
<text x="215.1" y="108.2">B</text>
<text x="235.3" y="112.5">A’</text>
<text x="215.1" y="116.4">C</text>
<text x="235.3" y="117.1">B</text>
<text x="199.5" y="120.7">F</text>
<text x="204.8" y="120.7">E</text>
<text x="209.8" y="120.7">D</text>
<text x="235.4" y="121.6">B’</text>
</g>
<g font-size="1.8" fill="#231f20">
<text x="6.3" y="121">RS Components ska inte vara ansvarigt för någon som helst skuld eller förlust av vilken art det vara må (hur denna än har orsakats och om den är orsakad av försumlighet från</text>
<text x="6.3" y="123.1">RS Components eller ej) som kan resultera från användning av någons som helst information som tillhandahålls i tekniska skrifter från RS Components.</text>
<text x="261" y="131.4">NL</text>
<text x="227.7" y="137.9">DK</text>
<text x="261" y="137.9">SE</text>
</g>
<g font-size="1.7" fill="#231f20">
<text x="216.1" y="147.7">A</text>
<text x="216" y="155.1">C</text>
<text x="216.1" y="151.4">B</text>
<text x="233.8" y="154.1">A</text>
<text x="206.4" y="156.6">M</text>
<text x="216.1" y="158.8">D</text>
<text x="233.8" y="158.3">A’</text>
<text x="202.2" y="164.8">H</text>
<text x="206" y="164.8">G</text>
<text x="209.8" y="164.8">F</text>
<text x="213.5" y="164.8">E</text>
<text x="233.8" y="162.2">B</text>
<text x="233.9" y="166.5">B’</text>
<text x="216.7" y="178.2">A</text>
<text x="216.7" y="185.7">C</text>
<text x="216.7" y="182">B</text>
<text x="234.5" y="184.3">A</text>
<text x="207" y="187.1">M</text>
<text x="216.8" y="189.4">D</text>
<text x="234.6" y="188.7">A’</text>
<text x="202.6" y="195.2">H</text>
<text x="206.4" y="195.3">G</text>
<text x="210.3" y="195.2">F</text>
<text x="213.9" y="195.2">E</text>
<text x="234.6" y="192.9">B</text>
<text x="234.6" y="196.9">B’</text>
</g>
</svg>
